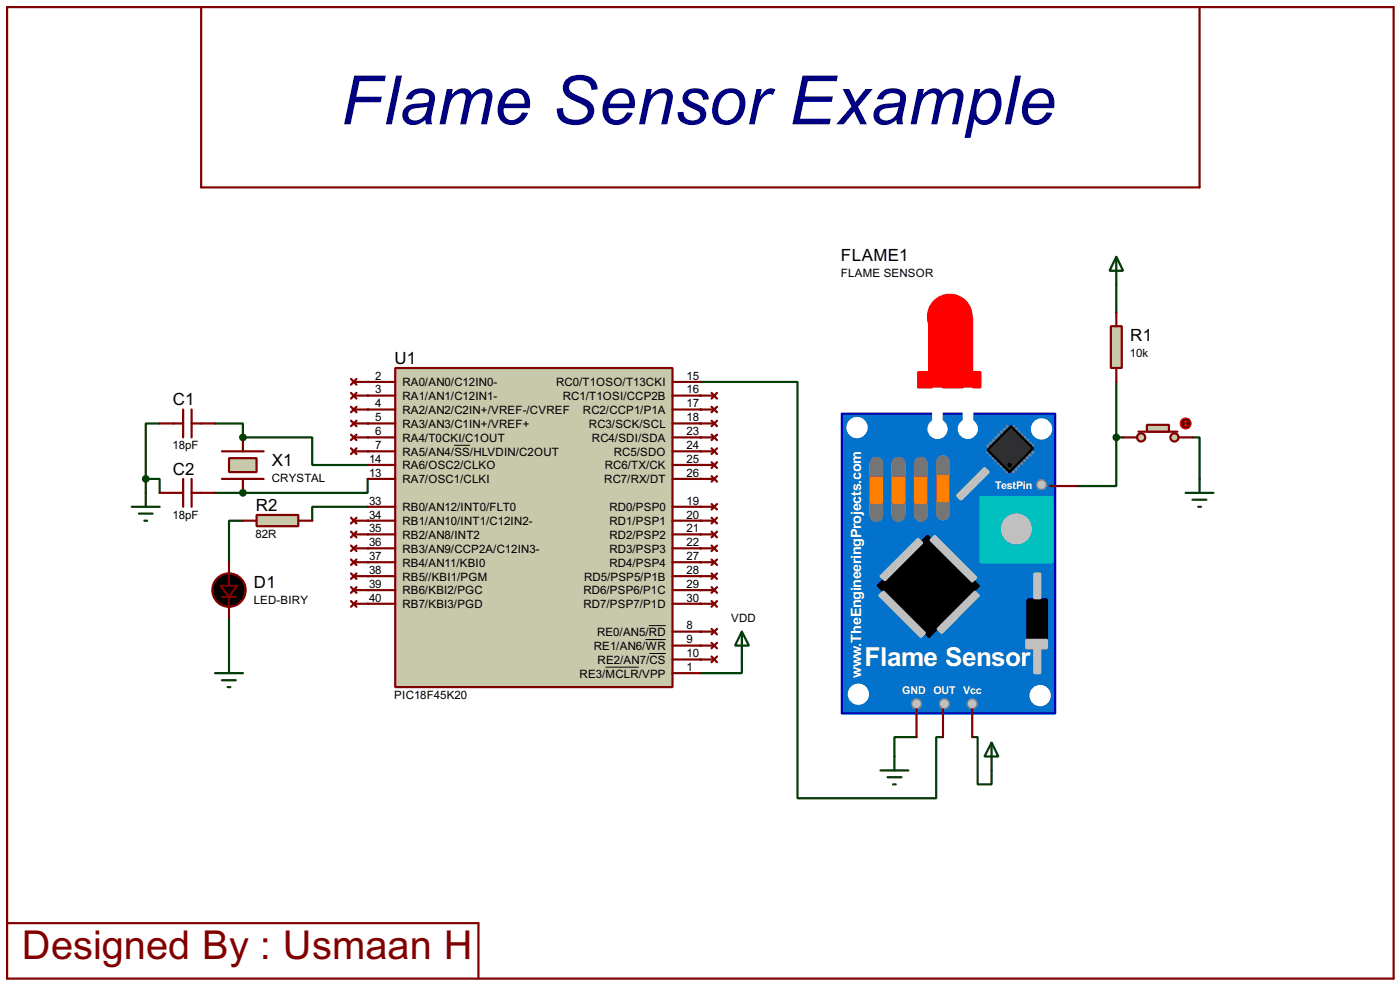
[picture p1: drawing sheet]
<svg xmlns="http://www.w3.org/2000/svg" width="256mm" height="180mm" viewBox="0 0 256 180" stroke-linecap="round" stroke-linejoin="round" font-family="sans-serif">
<circle cx="44.5" cy="90.2" r=".2" fill="#004000"/>
<path d="M39.4 90.2h5.1" fill="none" stroke="#004000" stroke-width=".4"/>
<circle cx="44.5" cy="80.1" r=".2" fill="#004000"/>
<path d="M29.3 77.5h-2.6v10.2M39.4 77.5h5.1v2.6M26.7 87.7h2.6v2.5M26.7 87.7v2.5M167.9 134.9h-4v3.6M178.1 134.9h1v8.7h2.6v-2.6" fill="none" stroke="#004000" stroke-width=".4"/>
<g fill="#004000">
<circle cx="67.4" cy="80.1" r=".2"/>
<circle cx="67.4" cy="82.6" r=".2"/>
</g>
<path d="M44.5 80.1h12.7v5h10.2M67.4 87.7v2.5h-22.9" fill="none" stroke="#004000" stroke-width=".4"/>
<g fill="#004000">
<circle cx="67.4" cy="95.3" r=".2"/>
<circle cx="67.4" cy="97.8" r=".2"/>
<circle cx="67.4" cy="100.4" r=".2"/>
<circle cx="67.4" cy="102.9" r=".2"/>
<circle cx="67.4" cy="105.5" r=".2"/>
<circle cx="67.4" cy="108" r=".2"/>
<circle cx="67.4" cy="110.5" r=".2"/>
</g>
<path d="M128.3 69.9h17.8v76.2h25.4v-11.2h1.3" fill="none" stroke="#004000" stroke-width=".4"/>
<g fill="#004000">
<circle cx="128.3" cy="77.5" r=".2"/>
<circle cx="128.3" cy="80.1" r=".2"/>
<circle cx="128.3" cy="82.6" r=".2"/>
<circle cx="128.3" cy="85.1" r=".2"/>
<circle cx="128.3" cy="87.7" r=".2"/>
<circle cx="128.3" cy="92.8" r=".2"/>
<circle cx="128.3" cy="95.3" r=".2"/>
<circle cx="128.3" cy="97.8" r=".2"/>
<circle cx="128.3" cy="100.4" r=".2"/>
<circle cx="128.3" cy="102.9" r=".2"/>
<circle cx="128.3" cy="105.5" r=".2"/>
<circle cx="128.3" cy="108" r=".2"/>
<circle cx="128.3" cy="110.5" r=".2"/>
<circle cx="128.3" cy="115.6" r=".2"/>
<circle cx="128.3" cy="118.2" r=".2"/>
<circle cx="128.3" cy="120.7" r=".2"/>
</g>
<path d="M135.9 120.7v2.5h-7.6" fill="none" stroke="#004000" stroke-width=".4"/>
<g fill="#004000">
<circle cx="128.3" cy="72.4" r=".2"/>
<circle cx="128.3" cy="75" r=".2"/>
<circle cx="67.4" cy="69.9" r=".2"/>
<circle cx="67.4" cy="72.4" r=".2"/>
<circle cx="67.4" cy="75" r=".2"/>
<circle cx="67.4" cy="77.5" r=".2"/>
</g>
<path d="M204.5 52.1v5.1M204.5 69.9v10.2M44.5 95.3h-2.5v7.6M67.4 92.8h-10.2v2.5M204.5 80.1v8.9h-7.1M204.5 80.1h1.3M218.5 80.1h1.3v7.6M42 113.1v7.6M135.9 115.6l1.3 2.6h-2.5zM135.9 115.6v5.1" fill="none" stroke="#004000" stroke-width=".4"/>
<g fill="none" stroke="#800000" stroke-width=".4">
<path d="M1.3 1.3h254v177.8h-254zM36.9 1.3v33h182.9v-33M64.3 69.4l1 1M64.3 71.9l1 1.1M64.3 74.5l1 1M64.3 77l1 1M64.3 79.6l1 1M64.8 69.9h2.6M64.8 72.4h2.6M64.8 75h2.6M64.8 77.5h2.6M65.3 69.4l-1 1"/>
<path d="M65.3 71.9l-1 1.1M65.3 74.5l-1 1M65.3 77l-1 1M65.3 79.6l-1 1M128.3 77.5h2.6M130.4 79.6l1 1M130.4 77l1 1M131.4 79.6l-1 1M131.4 77l-1 1M40.7 82.6h7.6M40.7 87.7h7.6M64.3 82.1l1 1"/>
<path d="M64.3 94.8l1 1M64.3 97.3l1 1.1M64.3 99.9l1 1M64.8 80.1h2.6M64.8 82.6h2.6M64.8 95.3h2.6M64.8 97.8h2.6M65.3 82.1l-1 1M65.3 94.8l-1 1M65.3 97.3l-1 1.1M65.3 99.9l-1 1M128.3 80.1h2.6"/>
<path d="M128.3 82.6h2.6M128.3 95.3h2.6M128.3 97.8h2.6M128.3 92.8h2.6M128.3 87.7h2.6M128.3 85.1h2.6M130.4 99.9l1 1M130.4 97.3l1 1.1M130.4 94.8l1 1M130.4 92.3l1 1M130.4 87.2l1 1M130.4 84.6l1 1.1"/>
<path d="M130.4 82.1l1 1M131.4 99.9l-1 1M131.4 97.3l-1 1.1M131.4 94.8l-1 1M131.4 92.3l-1 1M131.4 87.2l-1 1M131.4 84.6l-1 1.1M131.4 82.1l-1 1M64.3 102.4l1 1M64.3 105l1 1M64.3 107.5l1 1M64.3 110l1 1.1"/>
<path d="M64.8 100.4h2.6M64.8 102.9h2.6M64.8 105.5h2.6M64.8 108h2.6M64.8 110.5h2.6M65.3 102.4l-1 1M65.3 105l-1 1M65.3 107.5l-1 1M65.3 110l-1 1.1M128.3 100.4h2.6M128.3 102.9h2.6M128.3 105.5h2.6"/>
<path d="M128.3 108h2.6M128.3 110.5h2.6M128.3 115.6h2.6M128.3 118.2h2.6M130.4 115.1l1 1M130.4 117.7l1 1M130.4 110l1 1.1M130.4 107.5l1 1M130.4 105l1 1M130.4 102.4l1 1M131.4 115.1l-1 1M131.4 117.7l-1 1"/>
<path d="M131.4 110l-1 1.1M131.4 107.5l-1 1M131.4 105l-1 1M131.4 102.4l-1 1M128.3 120.7h2.6M130.4 120.2l1 1M131.4 120.2l-1 1M1.3 169h86.4v10.1"/>
</g>
<path d="M42 83.9h5v2.5h-5z" fill="#c8c8aa" stroke="#800000" stroke-width=".4"/>
<path d="M29.3 77.5h4.3M33.6 75v5.1M35.1 75v5.1M35.1 77.5h4.3M29.3 90.2h4.3M33.6 87.7v5.1M35.1 87.7v5.1M35.1 90.2h4.3M44.5 80.1v2.5M44.5 87.7v2.5" fill="none" stroke="#800000" stroke-width=".4"/>
<g fill="#004000" stroke="#004000" stroke-width=".4">
<circle cx="44.5" cy="90.2" r=".5"/>
<circle cx="44.5" cy="80.1" r=".5"/>
<circle cx="26.7" cy="87.7" r=".5"/>
</g>
<path d="M24.2 92.8h5.1M25.5 94h2.5M26.5 95.3h.5M26.7 90.2v2.6" fill="none" stroke="#004000" stroke-width=".4"/>
<path d="M170.2 58.2h7.9v9.9h1.5v2.8h-11.4v-2.8h2z" fill-rule="evenodd" fill="#f00" stroke="#f00" stroke-width=".4"/>
<path d="M154.2 75.7h39.1v54.9h-39.1z" fill-rule="evenodd" fill="#0272cc" stroke="#0000c0" stroke-width=".4"/>
<circle cx="174" cy="58" r="4" fill="#f00" stroke="#f00" stroke-width=".4"/>
<path d="M179.6 91h13.2v11.9h-13.2z" fill="#00c0c0" stroke="#00c0c0" stroke-width=".4"/>
<g fill="#c0c0c0" stroke="#c0c0c0" stroke-width=".4">
<path d="M161.3 105.5l6.9-6.9 .8 .8-6.9 6.8z" fill-rule="evenodd"/>
<path d="M171.8 115.1l6.8-6.8 .8 .7-6.9 6.9z" fill-rule="evenodd"/>
<path d="M171.3 98.1l7.6 7.6-.8 .8-7.6-7.6z" fill-rule="evenodd"/>
<path d="M161.1 109l.8-.7 7.6 7.6-.8 .7z" fill-rule="evenodd"/>
<path d="M175.3 90.7l5.1-5 .8 .7-5.1 5.1z" fill-rule="evenodd"/>
<circle cx="186.2" cy="96.8" r="2.65"/>
</g>
<path d="M160.8 107.2l9.2-9.1 9.4 9.1-9.2 9.4z" fill-rule="evenodd" fill="#000" stroke="#000" stroke-width=".4"/>
<path d="M160.6 84.9v9.4M164.6 84.9v9.4M168.7 84.9v9.4M172.8 84.6v9.4" fill="none" stroke="#757575" stroke-width="2.6"/>
<g fill="#ff8000" stroke="#ff8000" stroke-width=".4">
<path d="M159.6 87.4h2v4.6h-2z"/>
<path d="M163.6 87.4h2.1v4.6h-2.1z"/>
<path d="M167.7 87.4h2v4.6h-2z"/>
<path d="M171.8 87.2h2v4.5h-2z"/>
</g>
<path d="M188.3 109.8h3.5v8.9h-3.5z" fill="#000" stroke="#000" stroke-width=".4"/>
<g fill="#c0c0c0" stroke="#c0c0c0" stroke-width=".4">
<path d="M188 117.1h3.8v1.6h-3.8z"/>
<path d="M189.5 105h1.1v4.5h-1.1z"/>
<path d="M189.5 118.7h1.1v4.5h-1.1z"/>
</g>
<g fill="none" stroke="#808080" stroke-width=".45">
<path d="M182.9 79.6l.5 .5M183.4 79l.6 .6M184 78.5l.5 .5M184.5 78l.5 .5M185.7 78l-.5 .5M186.2 78.5l-.5 .5M186.7 79l-.5 .6M187.3 79.6l-.6 .5M180.9 81.6l.5 .5M181.4 81.1l.5 .5M181.4 82.4l-.5 .5M181.9 80.6l.5 .5"/>
<path d="M181.9 82.9l-.5 .5M182.4 80.1l.5 .5M182.4 83.4l-.5 .5M182.9 83.9l-.5 .5M183.4 84.4l-.5 .5M184 84.9l-.6 .5M184.5 85.4l-.5 .5M185 85.9l-.5 .5M185.2 85.9l.5 .5M185.7 85.4l.5 .5M186.2 84.9l.5 .5M186.7 84.4l.6 .5"/>
<path d="M187.3 83.9l.5 .5M187.8 83.4l.5 .5M187.8 80.1l-.5 .5M188.3 82.9l.5 .5M188.3 80.6l-.5 .5M188.8 82.4l.5 .5M188.8 81.1l-.5 .5M189.3 81.6l-.5 .5"/>
</g>
<path d="M185.2 78l4.1 4.1-4.3 4.3-4.1-4z" fill-rule="evenodd" fill="#2c2c2c" stroke="#000" stroke-width=".4"/>
<circle cx="184.9" cy="85.1" r=".3" fill="#000" stroke="#000" stroke-width=".18"/>
<g fill="#fff" stroke="#fff" stroke-width=".4">
<circle cx="171.7" cy="78.5" r="1.65"/>
<circle cx="177.3" cy="78.5" r="1.65"/>
<circle cx="190.8" cy="78.5" r="1.75"/>
</g>
<g fill="#fff" stroke="#fff" stroke-width=".4">
<path d="M171 71.2h1.5v6.6h-1.5z"/>
<path d="M176.6 71.2h1.5v6.6h-1.5z"/>
</g>
<g fill="#c0c0c0" stroke="#808080" stroke-width=".25">
<circle cx="178.1" cy="128.8" r=".9"/>
<circle cx="173" cy="128.8" r=".9"/>
<circle cx="167.9" cy="128.8" r=".9"/>
<circle cx="190.8" cy="88.7" r=".9"/>
</g>
<g fill="#fff" stroke="#fff" stroke-width=".4">
<circle cx="157" cy="78.3" r="1.75"/>
<circle cx="190.5" cy="127.3" r="1.75"/>
<circle cx="157.2" cy="127.1" r="1.75"/>
</g>
<path d="M128.3 72.4h2.6M128.3 75h2.6M130.4 71.9l1 1.1M130.4 74.5l1 1M131.4 71.9l-1 1.1M131.4 74.5l-1 1M192.3 89h5.1M167.9 129.8v5.1M172.8 129.8v5.1M178.1 129.8v5.1" fill="none" stroke="#800000" stroke-width=".4"/>
<path d="M163.9 138.5v2.5M181.7 135.9l1.2 2.6h-2.5zM181.7 135.9v5.1M161.3 141h5.1M162.6 142.3h2.6M163.6 143.6h.5" fill="none" stroke="#004000" stroke-width=".4"/>
<path d="M72.4 67.4h50.8v58.4h-50.8z" fill="#c8c8aa" stroke="#800000" stroke-width=".4"/>
<g fill="none" stroke="#800000" stroke-width=".4">
<path d="M67.4 69.9h5M67.4 77.5h5M67.4 72.4h5M67.4 75h5M123.2 69.9h5.1M123.2 77.5h5.1M123.2 72.4h5.1M123.2 75h5.1M67.4 80.1h5M67.4 82.6h5M67.4 85.1h5M67.4 87.7h5"/>
<path d="M67.4 92.8h5M67.4 95.3h5M67.4 97.8h5M123.2 80.1h5.1M123.2 82.6h5.1M123.2 85.1h5.1M123.2 87.7h5.1M123.2 92.8h5.1M123.2 95.3h5.1M123.2 97.8h5.1M67.4 100.4h5M67.4 102.9h5"/>
<path d="M67.4 105.5h5M67.4 108h5M67.4 110.5h5M123.2 100.4h5.1M123.2 102.9h5.1M123.2 105.5h5.1M123.2 108h5.1M123.2 110.5h5.1M123.2 115.6h5.1M123.2 118.2h5.1M123.2 120.7h5.1M123.2 123.2h5.1"/>
</g>
<path d="M83.2 81.5h2.9M118.3 117.1h3.7M118.9 114.5h3.1M119 119.6h3M110.9 122.1h6.1" fill="none" stroke="#000" stroke-width=".18"/>
<g fill="#c8c8aa" stroke="#800000" stroke-width=".4">
<circle cx="215.1" cy="80.1" r=".75"/>
<circle cx="209" cy="80.1" r=".75"/>
</g>
<path d="M208.6 79h7.1" fill="none" stroke="#800000" stroke-width=".4"/>
<path d="M210.1 77.8h4.1v1.2h-4.1z" fill="#c8c8aa" stroke="#800000" stroke-width=".4"/>
<path d="M205.8 80.1h2.5M216 80.1h2.5" fill="none" stroke="#800000" stroke-width=".4"/>
<circle cx="217.2" cy="77.5" r="1" fill="#400000" stroke="#f00" stroke-width=".2"/>
<path d="M217 77.8l.2 .2M217.2 77v1M217.2 77l-.2 .3M217.2 77l.3 .3M217.5 77.8l-.3 .2" fill="none" stroke="#f00" stroke-width=".2"/>
<path d="M204.5 47l1.3 2.6h-2.5zM204.5 47v5.1" fill="none" stroke="#004000" stroke-width=".4"/>
<path d="M203.5 59.7h2v7.7h-2z" fill="#c8c8aa" stroke="#800000" stroke-width=".4"/>
<path d="M204.5 57.2v2.5M204.5 67.4v2.5" fill="none" stroke="#800000" stroke-width=".4"/>
<circle cx="204.5" cy="80.1" r=".5" fill="#004000" stroke="#004000" stroke-width=".4"/>
<path d="M217.2 90.2h5.1M218.5 91.5h2.5M219.5 92.8h.5M219.8 87.7v2.5" fill="none" stroke="#004000" stroke-width=".4"/>
<path d="M47 94.3h7.7v2h-7.7z" fill="#c8c8aa" stroke="#800000" stroke-width=".4"/>
<path d="M44.5 95.3h2.5M54.7 95.3h2.5M40.7 109.3h2.5M42 102.9v4.3M42 109.3v3.8" fill="none" stroke="#800000" stroke-width=".4"/>
<g fill="#000" stroke="#800000" stroke-width=".4">
<path d="M40.4 107.2h3.1l-1.5 2.1z"/>
<circle cx="41.9" cy="108" r="3.1"/>
</g>
<path d="M39.4 123.2h5.1M40.7 124.5h2.5M41.7 125.8h.5M42 120.7v2.5" fill="none" stroke="#004000" stroke-width=".4"/>
<text font-size="13.9" fill="#000080" x="62.5" y="22.8">Flame Sensor Example</text>
<text font-size="8.2" fill="#800000" x="4" y="175.6">Designed By : Usmaan H</text>
<text font-size="5.4" fill="#fff" x="158.4" y="121.9">Flame Sensor</text>
<g font-size="3.5">
<text x="154.1" y="47.8">FLAME1</text>
<text x="207.1" y="62.4">R1</text>
<text x="72.3" y="66.6">U1</text>
<text x="31.7" y="74.1">C1</text>
<text x="31.7" y="86.9">C2</text>
<text x="49.8" y="85.3">X1</text>
<text x="46.9" y="93.5">R2</text>
<text x="46.5" y="107.7">D1</text>
</g>
<g font-size="3" fill="#fff">
<text x="157.8" y="118.4" transform="rotate(-90 157.8 118.4)">.TheEngineeringProjects.com</text>
<text x="157.8" y="124.1" transform="rotate(-90 157.8 124.1)">w</text>
</g>
<g font-size="2.4">
<text x="154" y="50.7">FLAME SENSOR</text>
<text x="207" y="65.4">10k</text>
<text x="68.8" y="69.5">2</text>
<text x="68.8" y="72">3</text>
<text x="73.7" y="70.7">RA0/AN0/C12IN0-</text>
<text x="101.9" y="70.7">RC0/T1OSO/T13CKI</text>
<text x="125.8" y="69.5">15</text>
<text x="125.8" y="72">16</text>
<text x="68.8" y="74.6">4</text>
<text x="68.8" y="77.1">5</text>
<text x="73.7" y="73.2">RA1/AN1/C12IN1-</text>
<text x="73.7" y="75.8">RA2/AN2/C2IN+/VREF-/CVREF</text>
<text x="103.1" y="73.2">RC1/T1OSI/CCP2B</text>
<text x="106.8" y="75.8">RC2/CCP1/P1A</text>
<text x="125.8" y="77.1">18</text>
<text x="125.8" y="74.6">17</text>
<text x="31.6" y="82.2">18pF</text>
<text x="68.8" y="79.7">6</text>
<text x="68.8" y="82.2">7</text>
<text x="73.7" y="80.8">RA4/T0CKI/C1OUT</text>
<text x="73.7" y="83.4">RA5/AN4/SS/HLVDIN/C2OUT</text>
<text x="73.7" y="78.3">RA3/AN3/C1IN+/VREF+</text>
<text x="107.9" y="78.3">RC3/SCK/SCL</text>
<text x="108.4" y="80.8">RC4/SDI/SDA</text>
<text x="112.4" y="83.4">RC5/SDO</text>
<text x="125.8" y="79.7">23</text>
<text x="125.8" y="82.2">24</text>
<text x="49.8" y="88.2">CRYSTAL</text>
<text x="67.6" y="84.7">14</text>
<text x="67.6" y="87.3">13</text>
<text x="73.7" y="85.9">RA6/OSC2/CLKO</text>
<text x="73.7" y="88.5">RA7/OSC1/CLKI</text>
<text x="110.7" y="88.5">RC7/RX/DT</text>
<text x="110.8" y="85.9">RC6/TX/CK</text>
<text x="125.8" y="84.7">25</text>
<text x="125.8" y="87.3">26</text>
<text x="31.6" y="95">18pF</text>
<text x="67.6" y="92.4">33</text>
<text x="67.6" y="94.9">34</text>
<text x="73.7" y="93.6">RB0/AN12/INT0/FLT0</text>
<text x="111.6" y="93.6">RD0/PSP0</text>
<text x="125.8" y="92.4">19</text>
<text x="125.8" y="94.9">20</text>
<text x="46.8" y="98.5">82R</text>
<text x="67.6" y="97.4">35</text>
<text x="67.6" y="100">36</text>
<text x="73.7" y="96.1">RB1/AN10/INT1/C12IN2-</text>
<text x="73.7" y="98.6">RB2/AN8/INT2</text>
<text x="73.7" y="101.2">RB3/AN9/CCP2A/C12IN3-</text>
<text x="111.6" y="96.1">RD1/PSP1</text>
<text x="111.6" y="98.6">RD2/PSP2</text>
<text x="111.6" y="101.2">RD3/PSP3</text>
<text x="125.8" y="97.4">21</text>
<text x="125.8" y="100">22</text>
<text x="67.6" y="102.5">37</text>
<text x="67.6" y="105.1">38</text>
<text x="67.6" y="107.6">39</text>
<text x="73.7" y="103.7">RB4/AN11/KBI0</text>
<text x="73.7" y="106.3">RB5//KBI1/PGM</text>
<text x="107" y="106.3">RD5/PSP5/P1B</text>
<text x="111.6" y="103.7">RD4/PSP4</text>
<text x="125.8" y="102.5">27</text>
<text x="125.8" y="105.1">28</text>
<text x="125.8" y="107.6">29</text>
<text x="46.5" y="110.6">LED-BIRY</text>
<text x="67.6" y="110.1">40</text>
<text x="73.7" y="108.8">RB6/KBI2/PGC</text>
<text x="73.7" y="111.3">RB7/KBI3/PGD</text>
<text x="106.9" y="108.8">RD6/PSP6/P1C</text>
<text x="106.9" y="111.3">RD7/PSP7/P1D</text>
<text x="125.8" y="110.1">30</text>
<text x="133.9" y="113.9">VDD</text>
<text x="108.8" y="119">RE1/AN6/WR</text>
<text x="109.4" y="116.4">RE0/AN5/RD</text>
<text x="125.8" y="115.2">8</text>
<text x="125.8" y="117.8">9</text>
<text x="106.2" y="124">RE3/MCLR/VPP</text>
<text x="109.5" y="121.5">RE2/AN7/CS</text>
<text x="125.8" y="120.3">10</text>
<text x="125.8" y="122.8">1</text>
<text x="72.2" y="128">PIC18F45K20</text>
</g>
<g font-size="2.2" fill="#fff">
<text x="182.3" y="89.5">TestPin</text>
<text x="165.3" y="127">GND OUT Vcc</text>
</g>
</svg>
